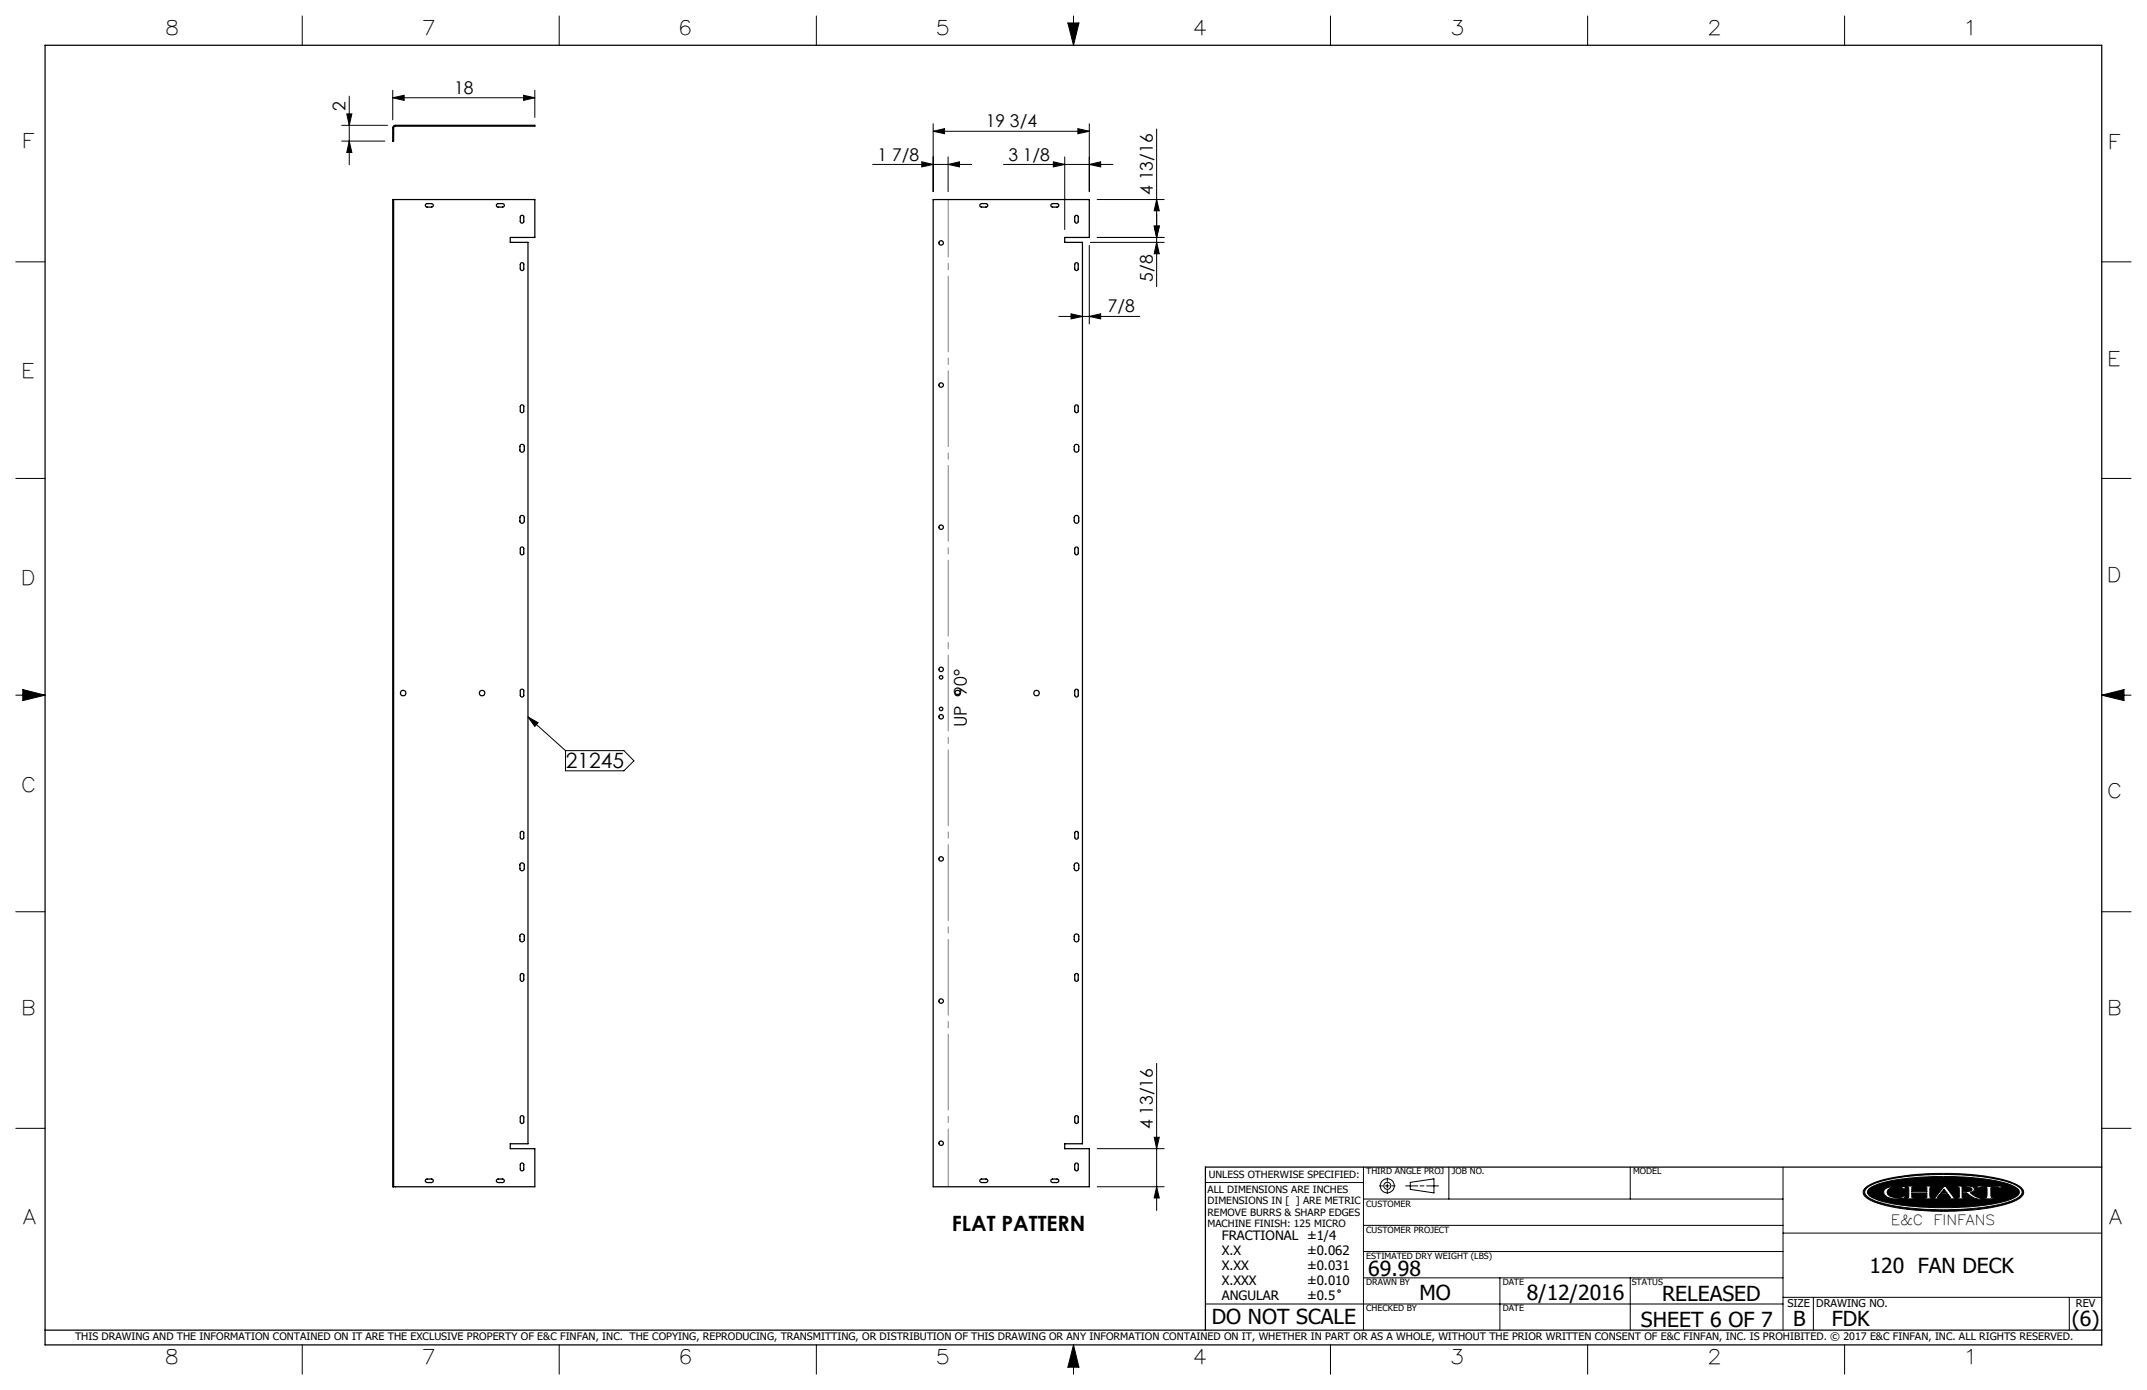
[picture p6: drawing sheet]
<svg xmlns="http://www.w3.org/2000/svg" width="432mm" height="279mm" viewBox="0 0 432 279" stroke-linecap="round" stroke-linejoin="round" font-family="sans-serif">
<g fill="none" stroke="#000" stroke-width=".2">
<path d="M60.8 3.2v5.9M70.2 19.3v13.8M79 19.6l2.3-.4v1zM79 18.1v6M79 19.6h28.6M105.3 19.2l2.3 .4-2.3 .6zM107.6 18.1v5.5M112.5 3.2v5.9M164.2 3.2v5.9M214.8 4.6h2.2l-1.1 4.5zM215.9 3.2v5.9M267.6 3.2v5.9"/>
<path d="M319.3 3.2v5.9M371 3.2v5.9M68.7 25.2h9.2M68.7 28.4h8.7M69.7 22.9h1.1l-.6 2.3zM70.2 28.4l.6 2.3h-1.1zM175.5 33.1h19.9M185.4 32.5l2.3 .6-2.3 .4zM187.7 26.4l2.3-.5v1zM187.7 24.9v13.6M187.7 26.4h31.4M190.7 33.1l2.3-.6v1z"/>
<path d="M190.7 31.5v7M201.8 33.1h22M211.8 32.5l2.3 .6-2.3 .4zM214.1 31.5v14.6M216.8 25.9l2.3 .5-2.3 .5zM219.1 33.1l2.3-.6v1zM219.1 24.9v13.6M232.6 25.9v31.7M3.2 52.6h5.9M219.1 49.3v15.8M219.3 48.7h14.8M220.7 47.7h13.4"/>
<path d="M220.7 40.1h13.4M232.1 45.4h1.1l-.6 2.3zM232.6 40.1l.6 2.3h-1.1zM232.6 48.7l.6 2.3h-1.1zM422.7 52.6h5.9M212.9 63.6h16.3M215.4 63.1l2.3 .5-2.3 .5zM219.1 63.6l2.3-.5v1zM3.2 96.2h5.9M422.7 96.2h5.9M3.2 139.7h5.9M4.6 138.6l4.5 1.1-4.5 1.1z"/>
<path d="M422.7 139.7h5.9M422.7 139.7l4.5-1.1v2.2zM106.2 144.1l7.5 6.8M106.2 144.1l2 1.2-.6 .7zM113.7 150.9h11.8l2 2-2 2h-11.8zM3.2 183.3h5.9M422.7 183.3h5.9M232.6 213.7v29.6M3.2 226.8h5.9M220.7 238.5h13.4M220.7 230.9h13.4M232.1 228.6h1.1l-.6 2.3z"/>
<path d="M232.6 238.5l.6 2.3h-1.1zM242.4 237.7h31.8M274.2 234.6v32.8M277.4 238.4h.7M278.6 238.4h.8M279 236.8v.7M279 238v.8M279 239.3v.6M279.9 238.4h.7M282.7 238.4h2.4M283.6 237.7l4.8-.7v2.8l-4.8-.7zM285.6 238.4h.8"/>
<path d="M286.9 238.4h2.4M291.4 234.6v6.4M327.9 234.6v6.4M358.6 234.6v32.8M375.3 238.7a16.2 16.2 0 0 1 7.4-2.3 55.4 55.4 0 0 1 21.3 1.1l1.9 .8a1.36 1.36 0 0 1 1.1 1.1 1.36 1.36 0 0 1-.7 1.4 23 23 0 0 1-9.9 2.4l-.5 .1a53.3 53.3 0 0 1-18.2-1.4 4.1 4.1 0 0 1-3-2 1.17 1.17 0 0 1 .6-1.2zM375.4 238.9a12.3 12.3 0 0 1 6-2.1 59.4 59.4 0 0 1 22.1 .7 4.5 4.5 0 0 1 3.1 1.9 1.36 1.36 0 0 1-.9 1.5 27.8 27.8 0 0 1-10.4 2.1l-1.1 .1a48.8 48.8 0 0 1-17.3-1.8l-1.5-.9a.94 .94 0 0 1 0-1.5zM375.8 239a15.4 15.4 0 0 1 7.6-2.1l3.6-.3 3.3-.1a44.5 44.5 0 0 1 14.2 1.7l.8 .4a1.03 1.03 0 0 1 .8 1 1.03 1.03 0 0 1-.8 1 25.5 25.5 0 0 1-9.5 2l-5 .1a43.6 43.6 0 0 1-13.5-1.6l-1.3-.8a.79 .79 0 0 1-.2-1.3zM379 239.1a5 5 0 0 1 3.5-.6h.7l-.2 .6-.5-.4a3.4 3.4 0 0 0-2.8 .4l-.2 .5 .2 .5a3.1 3.1 0 0 0 2.8 .5l.4-.3h.3l-.2 .5-.7 .1a3.6 3.6 0 0 1-3.3-.8l-.2-.6zM383.5 238.4h1.6v.2l-.6 .1v.8h3v-.8l-.5-.1v-.2h1.5v.2l-.3 .1-.1 .4 .1 1.5v.1l.3 .1v.2h-1.5v-.2h.4l.1-.2v-.8h-3v.8l.1 .2h.5v.2h-1.6v-.2l.3-.1 .1-.1v-1.5v-.4l-.4-.1zM391 239l.6 .9h-1.3zM391 238.4h.3l1.7 2.3 .5 .1v.2h-1.6v-.2l.4-.1-.5-.6h-1.7l-.5 .7h.6v.2h-1.5v-.2l.5-.1zM393.6 238.4h2.3l.9 .2 .3 .4-.2 .5-.7 .2 1.2 .9 1.1 .2v.2a4.2 4.2 0 0 1-2.9-1.1l-1-.1v.9l.6 .1v.2h-1.6v-.2h.3l.2-.2v-1.8l-.5-.2z"/>
<path d="M394.6 238.6h.9l.9 .2 .2 .3-.2 .3-1.8 .1zM397.9 238.3l1 .2 3.7-.1-.3 .5h-.2l-.1-.2h-1.6l.1 1.9 .6 .2v.2h-2.2v-.2l.7-.2v-1.8l-1.6-.1-.2 .2h-.3zM402.1 238.9h.1M422.7 226.8h5.9M274.2 256.9h84.4M274.2 251.6h84.4M274.2 246.3h84.4M274.2 241h84.4M301.7 256.9v10.5M327.9 256.9v10.5M358.6 247.9h64.1M60.8 270.3v5.9"/>
<path d="M112.5 270.3v5.9M164.2 270.3v5.9M215.9 270.3v5.9M215.9 270.3l1.1 4.5h-2.2zM242.4 262.1h116.2M267.6 270.3v5.9M319.3 270.3v5.9M358.6 260.8h64.1M364.7 260.8v6.6M371 270.3v5.9M416.2 260.8v6.6"/>
<circle cx="279" cy="238.4" r=".71"/>
<circle cx="279" cy="238.4" r="1.41"/>
<circle cx="269.3" cy="259.5" r=".25"/>
</g>
<g fill="none" stroke="#000" stroke-width=".25">
<path d="M9.1 9.1h413.6v261.2h-413.6zM79.2 25.3l.2-.1h28.2v.2h-28.2l-.2 .2v2.8h-.2v-2.7zM79.2 40.1h28.4v7.6h-5v1h3.6v181.2h-3.6v1h5v7.6h-28.4M79.2 40.1h-.2v198.4h.2M79.2 40.1v198.4M85.7 41l1.1-.1a.35 .35 0 0 1 .3 .4 .35 .35 0 0 1-.3 .3h-.9a.34 .34 0 0 1-.3-.2 .34 .34 0 0 1 .1-.4zM99.9 41l1.2-.1a.35 .35 0 0 1 .3 .4 .35 .35 0 0 1-.3 .3h-.9a.34 .34 0 0 1-.3-.2 .34 .34 0 0 1 0-.4zM104.7 43.4a.36 .36 0 0 1 .4-.1 .36 .36 0 0 1 .2 .3v.9a.35 .35 0 0 1-.3 .4 .35 .35 0 0 1-.4-.4zM104.7 52.9a.36 .36 0 0 1 .4-.1 .36 .36 0 0 1 .2 .3v.9a.35 .35 0 0 1-.3 .4 .35 .35 0 0 1-.4-.4zM187.7 40.1h31.4v7.6h-5v1h3.6v181.2h-3.6v1h5v7.6h-31.4zM197.1 41.1l.3-.2h.9a.35 .35 0 0 1 .3 .4 .35 .35 0 0 1-.3 .3h-.9a.35 .35 0 0 1-.3-.5zM211.4 41.1l.3-.2h.9a.35 .35 0 0 1 .3 .4 .35 .35 0 0 1-.3 .3h-.9a.35 .35 0 0 1-.3-.5z"/>
<path d="M216.3 43.4a.36 .36 0 0 1 .3-.1 .36 .36 0 0 1 .3 .3v.9a.35 .35 0 0 1-.4 .4 .35 .35 0 0 1-.4-.4zM216.3 52.9a.36 .36 0 0 1 .3-.1 .36 .36 0 0 1 .3 .3v.9a.35 .35 0 0 1-.4 .4 .35 .35 0 0 1-.4-.4zM104.6 89.5l.1-.1a.47 .47 0 0 1 .7 .3v.8a.44 .44 0 0 1-.4 .4 .44 .44 0 0 1-.4-.4zM104.7 81.5a.36 .36 0 0 1 .4-.1 .36 .36 0 0 1 .2 .3v.9a.35 .35 0 0 1-.3 .4 .35 .35 0 0 1-.4-.4zM216.2 89.4a.47 .47 0 0 1 .8 .3v.8a.46 .46 0 0 1-.5 .4 .46 .46 0 0 1-.5-.4v-.8zM216.3 81.5a.36 .36 0 0 1 .3-.1 .36 .36 0 0 1 .3 .3v.9a.35 .35 0 0 1-.4 .4 .35 .35 0 0 1-.4-.4zM104.6 103.8l.1-.1a.47 .47 0 0 1 .7 .3v.7a.44 .44 0 0 1-.4 .5 .44 .44 0 0 1-.4-.5zM104.7 110a.36 .36 0 0 1 .4 0 .36 .36 0 0 1 .2 .3v.9a.35 .35 0 0 1-.3 .3 .35 .35 0 0 1-.4-.3zM216.2 103.7a.47 .47 0 0 1 .8 .3v.7a.46 .46 0 0 1-.5 .5 .46 .46 0 0 1-.5-.5v-.7zM216.3 110a.36 .36 0 0 1 .3 0 .36 .36 0 0 1 .3 .3v.9a.35 .35 0 0 1-.4 .3 .35 .35 0 0 1-.4-.3zM104.7 138.6a.36 .36 0 0 1 .4-.1 .36 .36 0 0 1 .2 .4v.9a.35 .35 0 0 1-.3 .3 .35 .35 0 0 1-.4-.3zM216.3 138.6a.36 .36 0 0 1 .3-.1 .36 .36 0 0 1 .3 .4v.9a.35 .35 0 0 1-.4 .3 .35 .35 0 0 1-.4-.3z"/>
<path d="M104.6 173.6l.1-.1a.47 .47 0 0 1 .7 .4v.7a.44 .44 0 0 1-.4 .4 .44 .44 0 0 1-.4-.4zM104.7 167.2a.36 .36 0 0 1 .4-.1 .36 .36 0 0 1 .2 .3v.9a.35 .35 0 0 1-.3 .4 .35 .35 0 0 1-.4-.4zM216.2 173.5a.47 .47 0 0 1 .8 .4v.7a.46 .46 0 0 1-.5 .4 .46 .46 0 0 1-.5-.4v-.7zM216.3 167.2a.36 .36 0 0 1 .3-.1 .36 .36 0 0 1 .3 .3v.9a.35 .35 0 0 1-.4 .4 .35 .35 0 0 1-.4-.4zM104.6 187.9l.1-.1a.47 .47 0 0 1 .7 .4v.7a.44 .44 0 0 1-.4 .4 .44 .44 0 0 1-.4-.4zM104.7 195.8a.36 .36 0 0 1 .4-.1 .36 .36 0 0 1 .2 .3v.9a.35 .35 0 0 1-.3 .4 .35 .35 0 0 1-.4-.4zM216.2 187.8a.47 .47 0 0 1 .8 .4v.7a.46 .46 0 0 1-.5 .4 .46 .46 0 0 1-.5-.4v-.7zM216.3 195.8a.36 .36 0 0 1 .3-.1 .36 .36 0 0 1 .3 .3v.9a.35 .35 0 0 1-.4 .4 .35 .35 0 0 1-.4-.4zM85.7 237.1l1.1-.1a.35 .35 0 0 1 .3 .3 .35 .35 0 0 1-.3 .4h-.9a.34 .34 0 0 1-.3-.2 .34 .34 0 0 1 .1-.4zM100 237h1.1a.35 .35 0 0 1 .3 .3 .35 .35 0 0 1-.3 .4h-.9a.36 .36 0 0 1-.4-.3 .36 .36 0 0 1 .2-.4zM104.7 224.3a.36 .36 0 0 1 .4 0 .36 .36 0 0 1 .2 .3v.9a.35 .35 0 0 1-.3 .3 .35 .35 0 0 1-.4-.3zM104.7 233.9a.36 .36 0 0 1 .4-.1 .36 .36 0 0 1 .2 .3v.9a.35 .35 0 0 1-.3 .4 .35 .35 0 0 1-.4-.4z"/>
<path d="M197.2 237.1l1.1-.1a.35 .35 0 0 1 .3 .3 .35 .35 0 0 1-.3 .4h-.9a.34 .34 0 0 1-.3-.2 .34 .34 0 0 1 .1-.4zM211.5 237.1l1.1-.1a.35 .35 0 0 1 .3 .3 .35 .35 0 0 1-.3 .4h-.9a.34 .34 0 0 1-.3-.2 .34 .34 0 0 1 .1-.4zM216.3 224.3a.36 .36 0 0 1 .3 0 .36 .36 0 0 1 .3 .3v.9a.35 .35 0 0 1-.4 .3 .35 .35 0 0 1-.4-.3zM216.3 233.9a.36 .36 0 0 1 .3-.1 .36 .36 0 0 1 .3 .3v.9a.35 .35 0 0 1-.4 .4 .35 .35 0 0 1-.4-.4zM422.7 234.6h-180.3v32.8M9.1 267.4h413.6"/>
<circle cx="189.3" cy="48.8" r=".44"/>
<circle cx="189.3" cy="77.4" r=".44"/>
<circle cx="189.3" cy="106" r=".44"/>
<circle cx="81.1" cy="139.3" r=".54"/>
<circle cx="96.9" cy="139.3" r=".54"/>
<circle cx="189.3" cy="136.2" r=".35"/>
<circle cx="189.3" cy="134.5" r=".44"/>
<circle cx="192.6" cy="139.3" r=".54"/>
<circle cx="208.5" cy="139.3" r=".54"/>
<circle cx="189.3" cy="142.5" r=".35"/>
<circle cx="189.3" cy="144.1" r=".44"/>
<circle cx="189.3" cy="172.6" r=".44"/>
<circle cx="189.3" cy="201.2" r=".44"/>
<circle cx="189.3" cy="229.8" r=".44"/>
</g>
<g fill="#000">
<path d="M383.5 238.4v.2h.3l.1 .2v1.8l-.1 .1-.3 .1v.2h1.6v-.2h-.5l-.1-.2v-.8h3v.9l-.5 .1v.2h1.5v-.2l-.3-.1-.1-.2v-1.6l.1-.3h.3v-.2h-1.5v.2l.5 .1v.8h-3v-.8l.6-.1v-.2zM391 238.4l-1.8 2.3-.5 .1v.2h1.5v-.2h-.6l.5-.7h1.7l.5 .6-.4 .1v.2h1.6v-.2l-.5-.1-1.7-2.3zM393.6 238.4v.2l.5 .2v1.8l-.2 .2h-.3v.2h1.6v-.2l-.6-.1v-.9l1 .1a3.7 3.7 0 0 0 2.9 1.1v-.2a3.4 3.4 0 0 1-2.3-1.1 .68 .68 0 0 0 .8-.2 .68 .68 0 0 0 0-.8l-.7-.3zM397.9 238.3l-.4 .6h.3l.2-.2 1.6 .1v1.8l-.2 .2h-.5v.2h2.2v-.2h-.5l-.2-.3v-1.7l1.6-.1 .1 .2h.2l.3-.5-4 .1zM375.8 239a13.3 13.3 0 0 1 6.5-2l2.7-.3 3.8-.2 7.5 .2a24.3 24.3 0 0 1 9.1 2 1.01 1.01 0 0 1 .7 .9 1.01 1.01 0 0 1-.7 1 21.9 21.9 0 0 1-8.6 1.9l-3.9 .2h-4.1l-3.8-.2a21.2 21.2 0 0 1-8.8-2l-.4-.3-.2-.5zM379.1 239a1.04 1.04 0 0 0 .7 1.7 7 7 0 0 0 3.2 .1l.2-.5h-.3l-.5 .4a2.56 2.56 0 0 1-2.8-.8 1.28 1.28 0 0 1 1.4-1.3h.2a1.49 1.49 0 0 1 1.4 .2l.4 .3 .2-.6h-.6a4.7 4.7 0 0 0-3.5 .5zM375.3 238.7a17.5 17.5 0 0 1 7.8-2.4l5.1-.4h4.8a34.5 34.5 0 0 1 12.5 2.2l.4 .2a1.36 1.36 0 0 1 .9 2 9.1 9.1 0 0 1-5.1 2.2l-.4 .1a58.1 58.1 0 0 1-23.1-.6 5.6 5.6 0 0 1-3.4-1.9v-.8zM375.3 238.9a1.14 1.14 0 0 0 .6 1.9 24 24 0 0 0 9.3 2.1l4.6 .3 3.7-.1a33.7 33.7 0 0 0 11.9-2.1l.4-.2a1.19 1.19 0 0 0 .9-1.2 1.19 1.19 0 0 0-.9-1.1 21.6 21.6 0 0 0-8.8-2.1l-5.1-.3-4.7 .1a30.2 30.2 0 0 0-11.1 2.1z" fill-rule="evenodd"/>
<path d="M215.9 270.3l-1.1 4.5h2.2zM214.8 4.6h2.2l-1.1 4.5zM4.6 138.6l4.5 1.1-4.5 1.1zM422.7 139.7l4.5-1.1v2.2zM391 239l-.7 .9h1.3zM394.6 238.6v.9l1.7-.1a.38 .38 0 0 0 .3-.4 .38 .38 0 0 0-.5-.3z" fill-rule="evenodd"/>
</g>
<path d="M190.7 238.5v-198.4" fill="none" stroke="#808080" stroke-width=".2" stroke-dasharray="15.2 1.3 1.3 1.3" stroke-dashoffset="3.7"/>
<g fill="#000">
<path d="M106.2 144.1l2 1.2-.6 .7z"/>
<path d="M79 19.6l2.3-.4v1zM105.3 19.2l2.3 .4-2.3 .6z"/>
<path d="M69.7 22.9h1.1l-.6 2.3zM70.2 28.4l.6 2.3h-1.1z"/>
<path d="M190.7 33.1l2.3-.6v1zM185.4 32.5l2.3 .6-2.3 .4zM216.8 25.9l2.3 .5-2.3 .5zM187.7 26.4l2.3-.5v1z"/>
<path d="M219.1 33.1l2.3-.6v1zM211.8 32.5l2.3 .6-2.3 .4zM219.1 63.6l2.3-.5v1zM215.4 63.1l2.3 .5-2.3 .5z"/>
<path d="M232.1 45.4h1.1l-.6 2.3zM232.6 40.1l.6 2.3h-1.1zM232.6 238.5l.6 2.3h-1.1zM232.1 228.6h1.1l-.6 2.3z"/>
<path d="M232.1 45.4h1.1l-.6 2.3zM232.6 48.7l.6 2.3h-1.1z"/>
</g>
<g font-size="4.2">
<text x="113.8" y="154.4">21245</text>
<text x="191.4" y="247.4">FLAT PATTERN</text>
<text x="275.2" y="256.5">69.98</text>
<text x="376" y="255.9">120 FAN DECK</text>
<text x="285.5" y="261.4">MO</text>
<text x="307.1" y="261.3">8/12/2016</text>
<text x="334.3" y="261.6">RELEASED</text>
<text x="243.7" y="266.1">DO NOT SCALE</text>
<text x="330" y="266.7">SHEET 6 OF 7</text>
<text x="360.6" y="266.5">B</text>
<text x="368.4" y="266.6">FDK</text>
<text x="416.7" y="266.5">(6)</text>
</g>
<g font-size="4">
<text x="33.6" y="7.1">8</text>
<text x="85.2" y="7.1">7</text>
<text x="137" y="7.1">6</text>
<text x="188.6" y="7.1">5</text>
<text x="240.3" y="7.1">4</text>
<text x="292.1" y="7.1">3</text>
<text x="343.8" y="7.1">2</text>
<text x="395.7" y="7.1">1</text>
<text x="4.9" y="29.8">F</text>
<text x="424.5" y="29.9">F</text>
<text x="4.8" y="76">E</text>
<text x="424.3" y="73.5">E</text>
<text x="4.7" y="117.7">D</text>
<text x="424.2" y="116.9">D</text>
<text x="4.7" y="159.3">C</text>
<text x="424.2" y="160.4">C</text>
<text x="4.8" y="204">B</text>
<text x="424.3" y="204">B</text>
<text x="4.8" y="246.1">A</text>
<text x="424.3" y="246">A</text>
<text x="33.6" y="274.3">8</text>
<text x="85.2" y="274.3">7</text>
<text x="137" y="274.3">6</text>
<text x="188.6" y="274.3">5</text>
<text x="240.3" y="274.3">4</text>
<text x="292.1" y="274.3">3</text>
<text x="343.8" y="274.3">2</text>
<text x="395.8" y="274.3">1</text>
</g>
<g font-size="3.5">
<text x="69.5" y="22.3" transform="rotate(-90 69.5 22.3)">2</text>
<text x="91.4" y="18.9">18</text>
<text x="198.2" y="25.6">19 3/4</text>
<text x="176.5" y="32.3">1 7/8</text>
<text x="202.8" y="32.3">3 1/8</text>
<text x="231.9" y="39.2" transform="rotate(-90 231.9 39.2)">4 13/16</text>
<text x="231.9" y="56.6" transform="rotate(-90 231.9 56.6)">5/8</text>
<text x="222.8" y="62.8">7/8</text>
<text x="194.4" y="146.2" transform="rotate(-90 194.4 146.2)">UP 90°</text>
<text x="231.9" y="227" transform="rotate(-90 231.9 227)">4 13/16</text>
</g>
<g font-size="2.8">
<text x="380.3" y="246.2">E&amp;C</text>
<text x="388.9" y="246.2">FINFANS</text>
</g>
<g font-size="2.6">
<text x="245.7" y="249.3">FRACTIONAL ±1/4</text>
<text x="245.7" y="252.3">X.X</text>
<text x="245.7" y="255.3">X.XX</text>
<text x="262.9" y="252.3">±0.062</text>
<text x="262.9" y="255.3">±0.031</text>
<text x="245.7" y="258.3">X.XXX</text>
<text x="245.7" y="261.3">ANGULAR</text>
<text x="262.9" y="258.3">±0.010</text>
<text x="262.9" y="261.3">±0.5</text>
</g>
<g font-size="2.2">
<text x="359.5" y="262.8">SIZE</text>
<text x="365.3" y="262.7">DRAWING NO.</text>
<text x="417.5" y="262.8">REV</text>
</g>
<text font-size="2.1" x="15.1" y="269.4">THIS DRAWING AND THE INFORMATION CONTAINED ON IT ARE THE EXCLUSIVE PROPERTY OF E&amp;C FINFAN, INC. THE COPYING, REPRODUCING, TRANSMITTING, OR DISTRIBUTION OF THIS DRAWING OR ANY INFORMATION CONTAINED ON IT, WHETHER IN PART OR AS A WHOLE, WITHOUT THE PRIOR WRITTEN CONSENT OF E&amp;C FINFAN, INC. IS PROHIBITED. © 2017 E&amp;C FINFAN, INC. ALL RIGHTS RESERVED.</text>
<g font-size="2">
<text x="242.9" y="239.8">ALL DIMENSIONS ARE INCHES</text>
<text x="243.1" y="236.8">UNLESS OTHERWISE SPECIFIED:</text>
<text x="242.9" y="242.1">DIMENSIONS IN [ ] ARE METRIC</text>
<text x="242.9" y="244.4">REMOVE BURRS &amp; SHARP EDGES</text>
<text x="242.9" y="246.7">MACHINE FINISH: 125 MICRO</text>
</g>
<g font-size="1.7">
<text x="274.8" y="236.1">THIRD ANGLE PROJ</text>
<text x="292" y="236.1">JOB NO.</text>
<text x="328.5" y="236.1">MODEL</text>
<text x="274.8" y="242.5">CUSTOMER</text>
<text x="274.8" y="247.8">CUSTOMER PROJECT</text>
<text x="274.8" y="253.1">ESTIMATED DRY WEIGHT (LBS)</text>
<text x="274.8" y="258.3">DRAWN BY</text>
<text x="274.8" y="263.6">CHECKED BY</text>
<text x="302.2" y="263.6">DATE</text>
<text x="302.2" y="258.3">DATE</text>
<text x="328.2" y="258.3">STATUS</text>
</g>
</svg>
